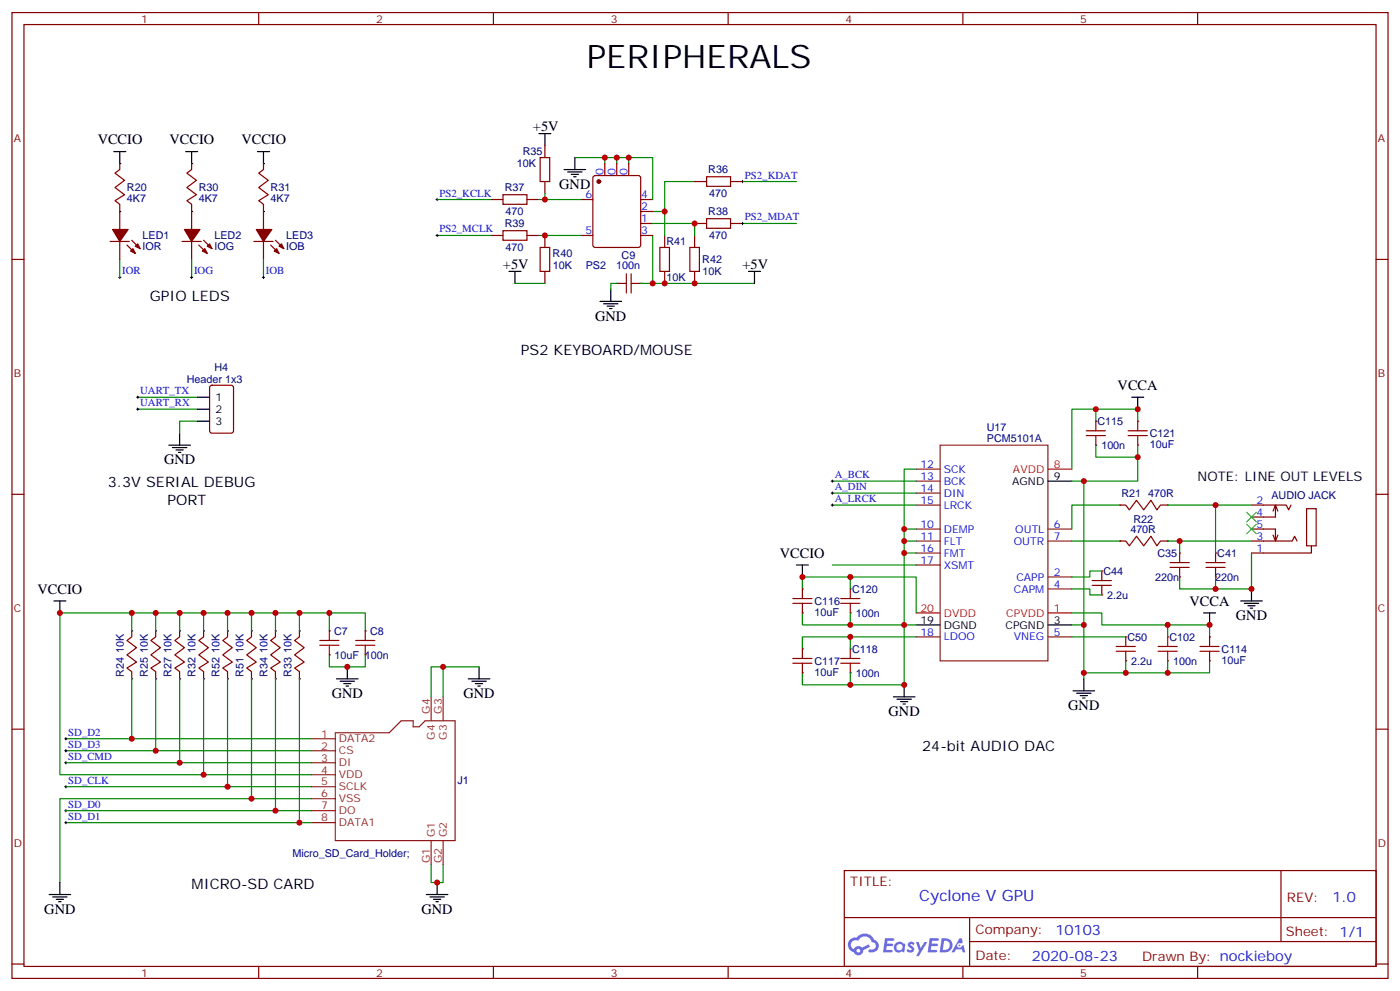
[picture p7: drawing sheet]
<svg xmlns="http://www.w3.org/2000/svg" width="412mm" height="292mm" viewBox="0 0 412 292" stroke-linecap="round" stroke-linejoin="round" font-family="sans-serif">
<g fill="none" stroke="#870000" stroke-width=".35">
<path d="M3.5 3.7h405.4v284.3h-405.4zM7.1 7.2h398.2v277.3h-398.2zM76.2 3.7v3.5M145.3 3.7v3.5M214.5 3.7v3.5M283.6 3.7v3.5M352.8 3.7v3.5M3.5 76.4h3.6M405.3 76.4h3.6M3.5 145.5h3.6M405.3 145.5h3.6M3.5 214.7h3.6"/>
<path d="M405.3 214.7h3.6M248.7 256.3h156.6v28.2h-156.6zM377.3 256.3v20.9M248.7 270.1h156.5M285.6 277.2h119.6M285.6 270.1v14.2M3.5 283.8h3.6M76.2 284.5v3.5M145.3 284.5v3.5M214.5 284.5v3.5M283.6 284.5v3.5M352.8 284.5v3.5"/>
<path d="M405.3 283.8h3.6"/>
</g>
<g fill="#5487ff">
<path d="M267.7 277.5a1.22 1.22 0 0 1 1.7 .2l-.4 .6a.47 .47 0 0 0-.3-.4 .47 .47 0 0 0-.5 .2l.1 .2a1.14 1.14 0 0 1 .8 1.8 1.14 1.14 0 0 1-1.9 0l-.2-.2 .5-.6 .7 .5a.29 .29 0 0 0 .3-.3 .29 .29 0 0 0-.2-.3 1.04 1.04 0 0 1-.6-1.7z"/>
<path d="M260.7 276.2h2.4l.3 .2-.2 .5-1.8 .1-.1 .8h1.5l.3 .4-.3 .4h-1.6l-.2 1.1h1.7l.2 .3-.2 .3-2.6 .1z"/>
<path d="M273.8 276.2h2.4l.3 .2-.1 .5-1.8 .1-.2 .8h1.6l.3 .4-.4 .4-1.6-.1-.1 1.1 1.7 .1 .2 .3-.2 .3-2.6 .1z"/>
<path d="M282.6 276.2h.7l.3 1.3-.6 .3a.69 .69 0 0 0-1 .3 .69 .69 0 0 0 .4 .9 .69 .69 0 0 0 .9-.6l.5-.2 .6 2.2h-.8l-.2-.9h-1.8l-.5 .9h-.8z"/>
<path d="M269.8 277.3h.8l.6 1.8 1.1-1.8h.9l-2.6 4.2h-.8l.9-1.5z"/>
<path d="M277.4 276.2l-.6 4.2h1.3a2.11 2.11 0 0 0 2.5-2.1 2.11 2.11 0 0 0-2.5-2.1zM278.1 277a1.39 1.39 0 0 1 1.7 1.4 1.39 1.39 0 0 1-1.8 1.2h-.3z"/>
<path d="M263.7 277.8a1.54 1.54 0 0 0-.1 2.2 1.54 1.54 0 0 0 2.2 .1l.6 .3 .3-2.3-.2-.3h-.4a1.49 1.49 0 0 0-2.4 0zM264 278.8a.94 .94 0 0 1 1.8 0 .94 .94 0 0 1-1.8 0z"/>
<path d="M250.4 276.6a2.18 2.18 0 0 0 1.1 3.7 1.44 1.44 0 0 0 1.6 .9 1.44 1.44 0 0 0 1.2-1.4l2-1.1-.5-.7-1.9 1a1.47 1.47 0 0 0-2.4 .4 1.39 1.39 0 0 1-.7-1.9 1.39 1.39 0 0 1 2-.5 2.12 2.12 0 0 1 2.2-1.3 2.12 2.12 0 0 1 1.9 1.7 1.14 1.14 0 0 1 1.1 1.4 1.14 1.14 0 0 1-1.7 .7 .43 .43 0 0 0-.5 .4 .43 .43 0 0 0 .4 .5 1.98 1.98 0 0 0 2.5-1.2 1.98 1.98 0 0 0-1.2-2.6 3.1 3.1 0 0 0-5.3-.6l-.9 .1zM252.3 279.9a.55 .55 0 0 1 1.1 0 .55 .55 0 0 1-1.1 0z"/>
<circle cx="282.6" cy="278.3" r=".26"/>
</g>
<g fill="none" stroke="#008700" stroke-width=".35">
<path d="M128.8 58.7h15.8M158.7 58.7h12.4M160.5 57v1.7M169.3 46.4h15.9v1.8M178.2 46.4v1.8M181.7 46.4v1.8M185.2 46.4h7.1v12.3M204.6 53.4h-8.8v8.9h-3.5M218.7 53.4h15.9M35.3 76.4v5.3M56.4 76.4v5.3M77.6 76.4v5.3"/>
<path d="M128.8 69.3h15.8M158.7 69.3h12.4M192.3 69.3v14.1h29.9M192.3 65.8h12.3v3.5M195.8 62.3v7M218.7 65.8h15.9M151.7 83.4h8.8M40.6 116.9h17.6M40.6 120.5h17.6M58.2 124h-5.3v3.5M38.8 199.8v17.7M45.9 199.8v21.2"/>
<path d="M52.9 199.8v24.7M60 199.8v28.3M67 199.8v31.8M74.1 199.8v35.3M81.1 199.8v38.9M88.2 199.8v42.4M107.6 185.7v-5.3h-90v47.7h74.1M130.5 196.3v8.8M141.1 196.3h-14.1v8.8M19.4 217.5h72.3M19.4 238.7h72.3M19.4 231.6h72.3"/>
<path d="M19.4 224.5h72.3M19.4 221h72.3M91.7 235.1h-74.1v24.7M19.4 242.2h72.3M127 254.5v5.3h3.5v-5.3"/>
</g>
<g fill="none" stroke="#000" stroke-width=".29">
<path d="M128.4 58.7h.7M128.8 58.4v.7M218.4 53.4h.7M218.7 53.1v.7M128.4 69.3h.7M128.8 69v.7M218.4 65.8h.7M218.7 65.4v.7M34.9 81.7h.7M35.3 81.3v.7M56.1 81.7h.7M56.4 81.3v.7"/>
<path d="M77.3 81.7h.7M77.6 81.3v.7M40.2 116.9h.7M40.6 116.6v.7M40.2 120.5h.7M40.6 120.1v.7M19 217.5h.8M19.4 217.1v.7M19 238.7h.8M19 224.5h.8M19 231.6h.8M19 221h.8"/>
<path d="M19.4 220.7v.7M19.4 224.2v.7M19.4 231.2v.8M19.4 238.3v.7M19 242.2h.8M19.4 241.8v.7"/>
</g>
<g fill="none" stroke="#000" stroke-width=".35">
<path d="M158.7 39.3h3.6M160.5 39.3v3.6M33.5 44.6h3.5M35.3 44.6v3.6M54.7 44.6h3.5M56.4 44.6v3.6M75.8 44.6h3.6M77.6 44.6v3.6M166.2 49.9h6.3M167.2 50.6h4.2M168.3 51.3h2.1M169 52h.7"/>
<path d="M169.3 46.4v3.5M149.9 79.9h3.6M151.7 79.9v3.5M220.5 79.9h3.5M222.2 79.9v3.5M58.2 116.9h3.5M49.7 131.1h6.4M50.8 131.8h4.2M51.9 132.5h2.1M52.6 133.2h.7M52.9 127.5v3.6M58.2 124h3.5"/>
<path d="M58.2 120.5h3.5M15.9 176.9h3.5M17.6 176.9v3.5M137.9 199.8h6.4M141.1 196.3v3.5M139 200.6h4.2M140.1 201.3h2.1M140.8 202h.7M17.6 259.8v3.5M128.8 259.8v3.5M14.5 263.3h6.3M15.5 264.1h4.3"/>
<path d="M16.6 264.8h2.1M17.3 265.5h.7M125.6 263.3h6.3M126.6 264.1h4.3M127.7 264.8h2.1M128.4 265.5h.7"/>
</g>
<g fill="#870000" stroke="#870000" stroke-width=".35">
<path d="M38.5 73.9l.7-.7 .7 1.4z"/>
<path d="M39.9 72.5l.7-.7 .7 1.4z"/>
<path d="M33.2 67.6h4.5l-2.4 3.5z"/>
<path d="M59.6 73.9l.7-.7 .7 1.4z"/>
<path d="M61 72.5l.7-.7 .7 1.4z"/>
<path d="M54.3 67.6h4.6l-2.5 3.5z"/>
<path d="M80.8 73.9l.7-.7 .7 1.4z"/>
<path d="M82.2 72.5l.7-.7 .7 1.4z"/>
<path d="M75.5 67.6h4.6l-2.5 3.5z"/>
<circle cx="176.4" cy="53.4" r=".53"/>
</g>
<g fill="none" stroke="#870000" stroke-width=".35">
<path d="M35.3 48.2v1.7l-1.4 1.1 2.8 2.1-2.8 2.1 2.8 2.1-2.8 1.8 1.4 1v7.5M56.4 48.2v1.7l-1.4 1.1 2.9 2.1-2.9 2.1 2.9 2.1-2.9 1.8 1.4 1v7.5M77.6 48.2v1.7l-1.4 1.1 2.8 2.1-2.8 2.1 2.8 2.1-2.8 1.8 1.4 1v7.5M144.6 58.7h3.6M148.2 57.3h7v2.8h-7zM155.2 58.7h3.5M159.1 46.4h2.8v7h-2.8zM160.5 42.9v3.5M160.5 53.4v3.6M171.1 58.7h3.5M174.9 51.9l.4-.2h12.7l.7 .4v20l-.4 .7h-13l-.6-.4-.1-20zM178.2 48.2v3.5"/>
<path d="M181.7 48.2v3.5M185.2 48.2v3.5M188.7 58.7h3.6M204.6 53.4h3.5M208.1 52h7.1v2.9h-7.1zM215.2 53.4h3.5M32.5 71.1h5.6M35.3 71.1v5.3M37.4 72.1l2.5 2.5M38.8 70.7l2.5 2.5M53.6 71.1h5.7M56.4 71.1v5.3"/>
<path d="M58.6 72.1l2.4 2.5M60 70.7l2.4 2.5M74.8 71.1h5.6M77.6 71.1v5.3M79.7 72.1l2.5 2.5M81.1 70.7l2.5 2.5M144.6 69.3h3.6M148.2 67.9h7v2.8h-7zM155.2 69.3h3.5M159.1 72.8h2.8v7.1h-2.8zM160.5 69.3v3.5M160.5 79.9v3.5"/>
<path d="M171.1 69.3h3.5M188.7 65.8h3.6M188.7 62.3h3.6M188.7 69.3h3.6M194.4 72.8h2.8v7.1h-2.8zM195.8 69.3v3.5M195.8 79.9v3.5M203.2 72.8h2.8v7.1h-2.8zM204.6 65.8h3.5M204.6 69.3v3.5M204.6 79.9v3.5M208.1 64.4h7.1v2.8h-7.1z"/>
<path d="M215.2 65.8h3.5M62 113.6l.4-.2h5.7l.6 .4 .1 13-.5 .7h-5.9l-.6-.4-.1-13zM368.7 159.3h11.9l.8-1.4 .7 1.4M368.7 148.7h10.2l.7 1.4 .7-1.4M368.7 155.8h7v3.5l.7-1.8M375 157.5l.7 1.8M375.7 148.7l-.7 1.8M376.4 150.5l-.7-1.8v3.5h-7M384.9 149.8h2.8v10.9h-2.8zM386.3 160.7v2.1h-17.6M38.8 185.7v1.8l-1.4 1.1 2.8 2.1-2.8 2.1 2.8 2.1-2.8 1.8 1.4 1v2.1M45.9 185.7v1.8l-1.5 1.1 2.9 2.1-2.9 2.1 2.9 2.1-2.9 1.8 1.5 1v2.1"/>
<path d="M52.9 185.7v1.8l-1.4 1.1 2.8 2.1-2.8 2.1 2.8 2.1-2.8 1.8 1.4 1v2.1M60 185.7v1.8l-1.4 1.1 2.8 2.1-2.8 2.1 2.8 2.1-2.8 1.8 1.4 1v2.1M67 185.7v1.8l-1.4 1.1 2.8 2.1-2.8 2.1 2.8 2.1-2.8 1.8 1.4 1v2.1M74.1 185.7v1.8l-1.4 1.1 2.8 2.1-2.8 2.1 2.8 2.1-2.8 1.8 1.4 1v2.1M81.1 185.7v1.8l-1.4 1.1 2.8 2.1-2.8 2.1 2.8 2.1-2.8 1.8 1.4 1v2.1M88.2 185.7v1.8l-1.4 1.1 2.8 2.1-2.8 2.1 2.8 2.1-2.8 1.8 1.4 1v2.1"/>
</g>
<g fill="none" stroke="#8c2424" stroke-width=".35">
<path d="M91.7 217.5h7.1M98.8 215.7h15.9l3.5-3.5h3.5v1.8h1.8l1.7-1.8h8.9v35.3h-35.3zM127 205.1v7.1M130.5 205.1v7.1M91.7 221h7.1M91.7 224.5h7.1M91.7 228.1h7.1M91.7 231.6h7.1M91.7 235.1h7.1M91.7 238.7h7.1M91.7 242.2h7.1M127 247.5v7"/>
<path d="M130.5 247.5v7"/>
</g>
<path d="M367.2 150.8l2.9 2.8M367.2 154.3l2.9 2.9M370.1 150.8l-2.9 2.8M370.1 154.3l-2.9 2.9" fill="none" stroke="#3c3" stroke-width=".35"/>
<g fill="#000">
<circle cx="35.3" cy="48.2" r=".18"/>
<circle cx="56.4" cy="48.2" r=".18"/>
<circle cx="77.6" cy="48.2" r=".18"/>
<circle cx="35.3" cy="62.3" r=".18"/>
<circle cx="56.4" cy="62.3" r=".18"/>
<circle cx="77.6" cy="62.3" r=".18"/>
<circle cx="38.8" cy="185.7" r=".18"/>
<circle cx="38.8" cy="199.8" r=".18"/>
<circle cx="45.9" cy="185.7" r=".18"/>
<circle cx="45.9" cy="199.8" r=".18"/>
<circle cx="52.9" cy="185.7" r=".18"/>
<circle cx="52.9" cy="199.8" r=".18"/>
<circle cx="60" cy="199.8" r=".18"/>
<circle cx="60" cy="185.7" r=".18"/>
<circle cx="67" cy="185.7" r=".18"/>
<circle cx="67" cy="199.8" r=".18"/>
<circle cx="74.1" cy="185.7" r=".18"/>
<circle cx="74.1" cy="199.8" r=".18"/>
<circle cx="81.1" cy="185.7" r=".18"/>
<circle cx="81.1" cy="199.8" r=".18"/>
<circle cx="88.2" cy="185.7" r=".18"/>
<circle cx="88.2" cy="199.8" r=".18"/>
</g>
<path d="M107.6 190v2.8" fill="none" stroke="#a10000" stroke-width=".35"/>
<circle cx="107.6" cy="185.7" r=".18" fill="#870000"/>
<path d="M104.8 188.6h5.6M107.6 185.7v2.9" fill="none" stroke="#a10000" stroke-width=".35"/>
<circle cx="107.6" cy="192.8" r=".18" fill="#870000"/>
<path d="M94.2 190h5.6M104.8 190h5.6" fill="none" stroke="#a10000" stroke-width=".35"/>
<path d="M38.8 180.4v5.3M45.9 180.4v5.3M52.9 180.4v5.3M60 180.4v5.3M67 180.4v5.3M74.1 180.4v5.3M81.1 180.4v5.3M88.2 180.4v5.3M97 192.8v3.5h10.6v-3.5M97 180.4v5.3" fill="none" stroke="#008700" stroke-width=".35"/>
<path d="M99.1 199.8h6.4M102.3 196.3v3.5M100.2 200.6h4.2M101.2 201.3h2.2M102 202h.7" fill="none" stroke="#000" stroke-width=".35"/>
<circle cx="97" cy="192.8" r=".18" fill="#870000"/>
<path d="M94.2 188.6h5.6M97 185.7v2.9" fill="none" stroke="#a10000" stroke-width=".35"/>
<circle cx="97" cy="185.7" r=".18" fill="#870000"/>
<path d="M185.9 83.4h2.8M97 190v2.8" fill="none" stroke="#a10000" stroke-width=".35"/>
<circle cx="181.7" cy="83.4" r=".18" fill="#870000"/>
<path d="M181.7 83.4h2.8M184.5 80.6v5.7" fill="none" stroke="#a10000" stroke-width=".35"/>
<circle cx="188.7" cy="83.4" r=".18" fill="#870000"/>
<path d="M185.9 80.6v5.7M347.5 167v2.9" fill="none" stroke="#a10000" stroke-width=".35"/>
<g fill="none" stroke="#008700" stroke-width=".35">
<path d="M181.7 83.4h-1.8v1.8M188.7 83.4h3.6M269.9 138.1h-3.6v63.5h-29.9v-3.5M266.3 159.3h3.6M266.3 155.8h3.6M315.7 141.6h3.6v58.2M315.7 159.3h14.1M329.8 148.7h-14.1v7.1M344 159.3h24.7M344 148.7h24.7M266.3 162.8h3.6M266.3 184h3.6"/>
<path d="M315.7 184h3.6"/>
</g>
<g fill="none" stroke="#000" stroke-width=".35">
<path d="M176.7 88.7h6.4M177.8 89.4h4.2M178.9 90.1h2.1M179.6 90.8h.7M179.9 85.2v3.5M308.7 141.6h7M365.5 176.9h6.3M366.5 177.6h4.3M367.6 178.3h2.1M368.3 179h.7M368.7 173.4v3.5M269.9 184h7"/>
<path d="M308.7 184h7M319.3 199.8v3.6M263.2 205.1h6.3M264.2 205.8h4.3M265.3 206.6h2.1M266 207.3h.7M266.3 201.6v3.5M316.1 203.4h6.3M317.1 204.1h4.3M318.2 204.8h2.1M318.9 205.5h.7"/>
</g>
<g fill="none" stroke="#8c2424" stroke-width=".35">
<path d="M269.9 138.1h7M276.9 131.1h31.8v63.5h-31.8zM269.9 155.8h7M269.9 159.3h7M269.9 141.6h7M269.9 145.2h7M269.9 148.7h7M308.7 155.8h7M308.7 159.3h7M269.9 162.8h7M269.9 166.3h7M308.7 169.9h7"/>
<path d="M308.7 173.4h7M269.9 187.5h7M308.7 187.5h7"/>
</g>
<path d="M308.7 138.1h7M269.9 180.4h7M308.7 180.4h7" fill="none" stroke="#f00" stroke-width=".35"/>
<g fill="#000">
<circle cx="329.8" cy="148.7" r=".18"/>
<circle cx="329.8" cy="159.3" r=".18"/>
<circle cx="344" cy="159.3" r=".18"/>
<circle cx="344" cy="148.7" r=".18"/>
</g>
<path d="M329.8 148.7h1.8l1.1 1.4 2.1-2.8 2.1 2.8 2.1-2.8 1.8 2.8 1-1.4h2.2M329.8 159.3h1.8l1.1 1.4 2.1-2.8 2.1 2.8 2.1-2.8 1.8 2.8 1-1.4h2.2" fill="none" stroke="#870000" stroke-width=".35"/>
<circle cx="347.5" cy="162.8" r=".18" fill="#870000"/>
<path d="M344.7 165.6h5.6M347.5 162.8v2.8" fill="none" stroke="#a10000" stroke-width=".35"/>
<circle cx="347.5" cy="169.9" r=".18" fill="#870000"/>
<path d="M344.7 167h5.6M358.1 167v2.9" fill="none" stroke="#a10000" stroke-width=".35"/>
<path d="M368.7 162.8v10.6h-21.2v-3.5" fill="none" stroke="#008700" stroke-width=".35"/>
<circle cx="358.1" cy="162.8" r=".18" fill="#870000"/>
<path d="M355.2 165.6h5.7M358.1 162.8v2.8" fill="none" stroke="#a10000" stroke-width=".35"/>
<circle cx="358.1" cy="169.9" r=".18" fill="#870000"/>
<path d="M324.6 172.3v2.9M355.2 167h5.7" fill="none" stroke="#a10000" stroke-width=".35"/>
<path d="M347.5 159.3v3.5M358.1 148.7v14.1M358.1 169.9v3.5" fill="none" stroke="#008700" stroke-width=".35"/>
<circle cx="324.6" cy="168.1" r=".18" fill="#870000"/>
<path d="M321.7 170.9h5.7M324.6 168.1v2.8" fill="none" stroke="#a10000" stroke-width=".35"/>
<circle cx="324.6" cy="175.2" r=".18" fill="#870000"/>
<path d="M321.7 172.3h5.7M331.6 191.7v2.9" fill="none" stroke="#a10000" stroke-width=".35"/>
<path d="M315.7 173.4h5.3v1.8h3.6M324.6 168.1h-3.6v1.8h-5.3" fill="none" stroke="#008700" stroke-width=".35"/>
<circle cx="331.6" cy="187.5" r=".18" fill="#870000"/>
<path d="M328.8 190.3h5.6M331.6 187.5v2.8" fill="none" stroke="#a10000" stroke-width=".35"/>
<circle cx="331.6" cy="194.6" r=".18" fill="#870000"/>
<path d="M328.8 191.7h5.6M344 191.7v2.9" fill="none" stroke="#a10000" stroke-width=".35"/>
<path d="M315.7 180.4h8.9v3.6h31.7v3.5M315.7 187.5h15.9M356.3 194.6v3.5h-37" fill="none" stroke="#008700" stroke-width=".35"/>
<path d="M354.5 180.4h3.6M356.3 180.4v3.6" fill="none" stroke="#000" stroke-width=".35"/>
<circle cx="344" cy="187.5" r=".18" fill="#870000"/>
<path d="M341.1 190.3h5.7M344 187.5v2.8" fill="none" stroke="#a10000" stroke-width=".35"/>
<circle cx="344" cy="194.6" r=".18" fill="#870000"/>
<path d="M322.8 128.2v2.9M341.1 191.7h5.7" fill="none" stroke="#a10000" stroke-width=".35"/>
<path d="M331.6 194.6v3.5M344 184v3.5M344 194.6v3.5" fill="none" stroke="#008700" stroke-width=".35"/>
<circle cx="322.8" cy="124" r=".18" fill="#870000"/>
<path d="M320 126.8h5.6M322.8 124v2.8" fill="none" stroke="#a10000" stroke-width=".35"/>
<circle cx="322.8" cy="131.1" r=".18" fill="#870000"/>
<path d="M320 128.2h5.6M250.5 195.3v2.8" fill="none" stroke="#a10000" stroke-width=".35"/>
<path d="M322.8 131.1v3.5h12.3v7h-15.8M322.8 120.5v3.5M335.1 124v-3.5h-19.4v17.6M269.9 187.5h-33.5v3.5" fill="none" stroke="#008700" stroke-width=".35"/>
<path d="M333.4 116.9h3.5M335.1 116.9v3.6" fill="none" stroke="#000" stroke-width=".35"/>
<circle cx="250.5" cy="191" r=".18" fill="#870000"/>
<path d="M247.6 193.9h5.7M250.5 191v2.9" fill="none" stroke="#a10000" stroke-width=".35"/>
<circle cx="250.5" cy="198.1" r=".18" fill="#870000"/>
<path d="M250.5 177.6v2.8M247.6 195.3h5.7" fill="none" stroke="#a10000" stroke-width=".35"/>
<path d="M250.5 187.5v3.5M250.5 198.1v3.5" fill="none" stroke="#008700" stroke-width=".35"/>
<circle cx="250.5" cy="173.4" r=".18" fill="#870000"/>
<path d="M247.6 176.2h5.7M250.5 173.4v2.8" fill="none" stroke="#a10000" stroke-width=".35"/>
<circle cx="250.5" cy="180.4" r=".18" fill="#870000"/>
<path d="M332.3 126.8h5.7M247.6 177.6h5.7" fill="none" stroke="#a10000" stroke-width=".35"/>
<path d="M245.2 141.6h24.7M245.2 145.2h24.7M245.2 148.7h24.7M236.4 173.4v-3.5h33.5v10.5M245.2 166.3h24.7M250.5 169.9v3.5M236.4 180.4v3.6h29.9M250.5 180.4v3.6" fill="none" stroke="#008700" stroke-width=".35"/>
<path d="M234.6 166.3h3.5M236.4 166.3v3.6" fill="none" stroke="#000" stroke-width=".35"/>
<path d="M244.8 141.6h.7M244.8 145.2h.7M244.8 148.7h.7M245.2 141.3v.7M245.2 144.8v.7M245.2 148.3v.7" fill="none" stroke="#000" stroke-width=".29"/>
<circle cx="335.1" cy="124" r=".18" fill="#870000"/>
<path d="M332.3 128.2h5.7M335.1 128.2v2.9" fill="none" stroke="#a10000" stroke-width=".35"/>
<circle cx="335.1" cy="131.1" r=".18" fill="#870000"/>
<path d="M335.1 124v2.8M233.5 176.2h5.7" fill="none" stroke="#a10000" stroke-width=".35"/>
<path d="M335.1 131.1v3.5" fill="none" stroke="#008700" stroke-width=".35"/>
<circle cx="236.4" cy="173.4" r=".18" fill="#870000"/>
<path d="M233.5 177.6h5.7M236.4 177.6v2.8" fill="none" stroke="#a10000" stroke-width=".35"/>
<circle cx="236.4" cy="180.4" r=".18" fill="#870000"/>
<path d="M236.4 173.4v2.8M233.5 193.9h5.7" fill="none" stroke="#a10000" stroke-width=".35"/>
<circle cx="236.4" cy="191" r=".18" fill="#870000"/>
<path d="M233.5 195.3h5.7M236.4 195.3v2.8" fill="none" stroke="#a10000" stroke-width=".35"/>
<circle cx="236.4" cy="198.1" r=".18" fill="#870000"/>
<path d="M236.4 191v2.9M353.5 190.3h5.6" fill="none" stroke="#a10000" stroke-width=".35"/>
<circle cx="356.3" cy="187.5" r=".18" fill="#870000"/>
<path d="M353.5 191.7h5.6M356.3 191.7v2.9" fill="none" stroke="#a10000" stroke-width=".35"/>
<circle cx="356.3" cy="194.6" r=".18" fill="#870000"/>
<path d="M356.3 187.5v2.8" fill="none" stroke="#a10000" stroke-width=".35"/>
<g fill="#c00">
<circle cx="181.7" cy="46.4" r=".88"/>
<circle cx="178.2" cy="46.4" r=".88"/>
<circle cx="195.8" cy="62.3" r=".88"/>
<circle cx="204.6" cy="65.8" r=".88"/>
<circle cx="160.5" cy="58.7" r=".88"/>
<circle cx="160.5" cy="69.3" r=".88"/>
<circle cx="195.8" cy="83.4" r=".88"/>
<circle cx="204.6" cy="83.4" r=".88"/>
<circle cx="185.2" cy="46.4" r=".88"/>
<circle cx="128.8" cy="259.8" r=".88"/>
<circle cx="38.8" cy="217.5" r=".88"/>
<circle cx="45.9" cy="221" r=".88"/>
<circle cx="52.9" cy="224.5" r=".88"/>
<circle cx="60" cy="228.1" r=".88"/>
<circle cx="67" cy="231.6" r=".88"/>
<circle cx="74.1" cy="235.1" r=".88"/>
<circle cx="81.1" cy="238.7" r=".88"/>
<circle cx="88.2" cy="242.2" r=".88"/>
<circle cx="17.6" cy="180.4" r=".88"/>
<circle cx="97" cy="180.4" r=".88"/>
<circle cx="38.8" cy="180.4" r=".88"/>
<circle cx="45.9" cy="180.4" r=".88"/>
<circle cx="52.9" cy="180.4" r=".88"/>
<circle cx="60" cy="180.4" r=".88"/>
<circle cx="88.2" cy="180.4" r=".88"/>
<circle cx="81.1" cy="180.4" r=".88"/>
<circle cx="74.1" cy="180.4" r=".88"/>
<circle cx="67" cy="180.4" r=".88"/>
<circle cx="102.3" cy="196.3" r=".88"/>
<circle cx="130.5" cy="196.3" r=".88"/>
<circle cx="192.3" cy="83.4" r=".88"/>
<circle cx="266.3" cy="184" r=".88"/>
<circle cx="319.3" cy="184" r=".88"/>
<circle cx="266.3" cy="159.3" r=".88"/>
<circle cx="266.3" cy="162.8" r=".88"/>
<circle cx="266.3" cy="155.8" r=".88"/>
<circle cx="347.5" cy="159.3" r=".88"/>
<circle cx="358.1" cy="148.7" r=".88"/>
<circle cx="358.1" cy="173.4" r=".88"/>
<circle cx="368.7" cy="173.4" r=".88"/>
<circle cx="331.6" cy="198.1" r=".88"/>
<circle cx="344" cy="198.1" r=".88"/>
<circle cx="344" cy="184" r=".88"/>
<circle cx="319.3" cy="141.6" r=".88"/>
<circle cx="322.8" cy="120.5" r=".88"/>
<circle cx="319.3" cy="198.1" r=".88"/>
<circle cx="266.3" cy="201.6" r=".88"/>
<circle cx="250.5" cy="187.5" r=".88"/>
<circle cx="250.5" cy="201.6" r=".88"/>
<circle cx="250.5" cy="184" r=".88"/>
<circle cx="250.5" cy="169.9" r=".88"/>
<circle cx="335.1" cy="120.5" r=".88"/>
<circle cx="335.1" cy="134.6" r=".88"/>
<circle cx="236.4" cy="169.9" r=".88"/>
<circle cx="356.3" cy="184" r=".88"/>
</g>
<text font-size="9.5" x="172.9" y="19.9">PERIPHERALS</text>
<text font-size="4.6" fill="#00f" x="270.8" y="265.3">Cyclone V GPU</text>
<g font-size="4.2">
<text x="157" y="38.6">+5V</text>
<text x="28.8" y="42.5">VCCIO</text>
<text x="49.9" y="42.5">VCCIO</text>
<text x="71.1" y="42.5">VCCIO</text>
<text x="164.7" y="55.6">GND</text>
<text x="148.2" y="79.2">+5V</text>
<text x="218.7" y="79.2">+5V</text>
<text x="44.1" y="88.7">GPIO LEDS</text>
<text x="175.3" y="94.4">GND</text>
<text x="153.5" y="104.6">PS2 KEYBOARD/MOUSE</text>
<text x="329.2" y="114.9">VCCA</text>
<text x="48.3" y="136.7">GND</text>
<text x="31.7" y="143.4">3.3V SERIAL DEBUG</text>
<text x="49.4" y="148.7">PORT</text>
<text x="229.7" y="164.2">VCCIO</text>
<text x="11.1" y="174.8">VCCIO</text>
<text x="350.4" y="178.4">VCCA</text>
<text x="364.1" y="182.6">GND</text>
<text x="97.7" y="205.5">GND</text>
<text x="136.5" y="205.5">GND</text>
<text x="314.7" y="209">GND</text>
<text x="261.8" y="210.8">GND</text>
<text x="271.6" y="221">24-bit AUDIO DAC</text>
<text x="56.4" y="261.6">MICRO-SD CARD</text>
<text x="13.1" y="269">GND</text>
<text x="124.2" y="269">GND</text>
</g>
<g font-size="4.2" fill="#00f">
<text x="392.5" y="265.6">1.0</text>
<text x="310.9" y="275.1">10103</text>
<text x="304" y="282.9">2020-08-23</text>
</g>
<text font-size="3.9" x="352.8" y="141.6">NOTE: LINE OUT LEVELS</text>
<g font-size="3.9" fill="#800">
<text x="250.5" y="260.9">TITLE:</text>
<text x="379.1" y="265.6">REV:</text>
<text x="287.4" y="275.1">Company:</text>
<text x="378.7" y="275.7">Sheet: 1/1</text>
<text x="287.4" y="282.8">Date:</text>
<text x="336.4" y="282.8">Drawn By: nockieboy</text>
</g>
<g font-size="3.2" fill="#800">
<text x="41.6" y="6.7">1</text>
<text x="110.8" y="6.7">2</text>
<text x="179.9" y="6.7">3</text>
<text x="249.1" y="6.7">4</text>
<text x="318.2" y="6.7">5</text>
<text x="4.1" y="41.8">A</text>
<text x="405.9" y="41.8">A</text>
<text x="4.1" y="110.9">B</text>
<text x="405.9" y="110.9">B</text>
<text x="4.1" y="180.1">C</text>
<text x="405.9" y="180.1">C</text>
<text x="4.1" y="249.2">D</text>
<text x="405.9" y="249.2">D</text>
<text x="41.6" y="287.5">1</text>
<text x="110.8" y="287.5">2</text>
<text x="179.9" y="287.5">3</text>
<text x="249.1" y="287.5">4</text>
<text x="318.2" y="287.5">5</text>
</g>
<g font-size="3.2" fill="#000080">
<text x="154" y="45.8">R35</text>
<text x="152.3" y="49.3">10K</text>
<text x="208.6" y="51.1">R36</text>
<text x="37.4" y="59.4">4K7</text>
<text x="37.4" y="56.3">R20</text>
<text x="58.6" y="59.4">4K7</text>
<text x="58.6" y="56.3">R30</text>
<text x="79.7" y="59.4">4K7</text>
<text x="79.7" y="56.3">R31</text>
<text x="148.7" y="56.4">R37</text>
<text x="208.9" y="58.1">470</text>
<text x="148.9" y="63.4">470</text>
<text x="208.6" y="63.4">R38</text>
<text x="42" y="70.5">LED1</text>
<text x="63.1" y="70.5">LED2</text>
<text x="84.3" y="70.5">LED3</text>
<text x="148.7" y="66.9">R39</text>
<text x="208.9" y="70.5">470</text>
<text x="42" y="73.7">IOR</text>
<text x="63.1" y="73.7">IOG</text>
<text x="84.3" y="73.7">IOB</text>
<text x="148.9" y="74">470</text>
<text x="162.8" y="75.8">R40</text>
<text x="183.1" y="76.4">C9</text>
<text x="196.3" y="72.2">R41</text>
<text x="206.9" y="77.5">R42</text>
<text x="162.9" y="79.3">10K</text>
<text x="172.5" y="79.3">PS2</text>
<text x="181.5" y="79.3">100n</text>
<text x="196.4" y="82.8">10K</text>
<text x="207" y="81">10K</text>
<text x="55" y="112.8">Header 1x3</text>
<text x="63.2" y="109.3">H4</text>
<text x="323.3" y="125.1">C115</text>
<text x="290.7" y="130">PCM5101A</text>
<text x="290.7" y="126.8">U17</text>
<text x="338.7" y="131.9">10uF</text>
<text x="338.7" y="128.7">C121</text>
<text x="324.4" y="132.2">100n</text>
<text x="330.4" y="146.3">R21</text>
<text x="338.3" y="146.3">470R</text>
<text x="374.5" y="146.9">AUDIO JACK</text>
<text x="333.9" y="153.9">R22</text>
<text x="333" y="156.9">470R</text>
<text x="340.9" y="163.9">C35</text>
<text x="358.6" y="163.9">C41</text>
<text x="325.1" y="169.2">C44</text>
<text x="340.3" y="171">220n</text>
<text x="357.9" y="171">220n</text>
<text x="239.9" y="178.1">C116</text>
<text x="251" y="174.5">C120</text>
<text x="326.2" y="176.3">2.2u</text>
<text x="239.9" y="181.2">10uF</text>
<text x="252.1" y="181.6">100n</text>
<text x="98.4" y="186.9">C7</text>
<text x="109" y="186.9">C8</text>
<text x="332.1" y="188.6">C50</text>
<text x="344.5" y="188.6">C102</text>
<text x="36.5" y="192.2" transform="rotate(-90 36.5 192.2)">10K</text>
<text x="43.5" y="192.2" transform="rotate(-90 43.5 192.2)">10K</text>
<text x="50.6" y="192.2" transform="rotate(-90 50.6 192.2)">10K</text>
<text x="57.6" y="192.2" transform="rotate(-90 57.6 192.2)">10K</text>
<text x="64.7" y="192.2" transform="rotate(-90 64.7 192.2)">10K</text>
<text x="71.7" y="192.2" transform="rotate(-90 71.7 192.2)">10K</text>
<text x="78.8" y="192.2" transform="rotate(-90 78.8 192.2)">10K</text>
<text x="85.8" y="192.2" transform="rotate(-90 85.8 192.2)">10K</text>
<text x="98.6" y="193.9">10uF 100n</text>
<text x="239.9" y="195.7">C117</text>
<text x="251" y="192.1">C118</text>
<text x="333.2" y="195.7">2.2u</text>
<text x="345.6" y="195.7">100n</text>
<text x="359.8" y="195.4">10uF</text>
<text x="359.8" y="192.2">C114</text>
<text x="36.4" y="199.3" transform="rotate(-90 36.4 199.3)">R24</text>
<text x="43.5" y="199.3" transform="rotate(-90 43.5 199.3)">R25</text>
<text x="50.6" y="199.3" transform="rotate(-90 50.6 199.3)">R27</text>
<text x="57.6" y="199.3" transform="rotate(-90 57.6 199.3)">R32</text>
<text x="64.7" y="199.3" transform="rotate(-90 64.7 199.3)">R52</text>
<text x="71.7" y="199.3" transform="rotate(-90 71.7 199.3)">R51</text>
<text x="78.8" y="199.3" transform="rotate(-90 78.8 199.3)">R34</text>
<text x="85.8" y="199.3" transform="rotate(-90 85.8 199.3)">R33</text>
<text x="239.9" y="198.9">10uF</text>
<text x="252.1" y="199.2">100n</text>
<text x="134.8" y="230.9">J1</text>
<text x="86.1" y="252.2">Micro_SD_Card_Holder;</text>
</g>
<g font-size="3.2" fill="#00f">
<text x="177.8" y="51.5" transform="rotate(-90 177.8 51.5)">0</text>
<text x="181.3" y="51.5" transform="rotate(-90 181.3 51.5)">0</text>
<text x="184.9" y="51.5" transform="rotate(-90 184.9 51.5)">0</text>
<text x="219.4" y="52.6">PS2_KDAT</text>
<text x="129.5" y="57.9">PS2_KCLK</text>
<text x="172.4" y="58.4">6</text>
<text x="188.9" y="58.4">4</text>
<text x="188.9" y="65.4">1</text>
<text x="188.9" y="61.9">2</text>
<text x="219.4" y="64.9">PS2_MDAT</text>
<text x="129.5" y="68.4">PS2_MCLK</text>
<text x="172.4" y="69">5</text>
<text x="188.9" y="69">3</text>
<text x="36" y="80.8">IOR</text>
<text x="57.1" y="80.8">IOG</text>
<text x="78.3" y="80.8">IOB</text>
<text x="41.3" y="119.6">UART_RX</text>
<text x="41.3" y="116.1">UART_TX</text>
<text x="271.1" y="137.8">12</text>
<text x="245.9" y="140.8">A_BCK</text>
<text x="271.1" y="141.3">13</text>
<text x="278" y="139.2">SCK</text>
<text x="278" y="142.7">BCK</text>
<text x="245.9" y="144.3">A_DIN</text>
<text x="245.9" y="147.8">A_LRCK</text>
<text x="271.1" y="144.8">14</text>
<text x="271.1" y="148.3">15</text>
<text x="278" y="146.2">DIN</text>
<text x="278" y="149.8">LRCK</text>
<text x="370.2" y="148.3">2</text>
<text x="271.1" y="155.4">10</text>
<text x="310.4" y="155.4">6</text>
<text x="370.2" y="155.4">5</text>
<text x="370.2" y="151.9">4</text>
<text x="271.1" y="158.9">11</text>
<text x="278" y="156.8">DEMP</text>
<text x="278" y="160.3">FLT</text>
<text x="298.6" y="160.3">OUTR</text>
<text x="299.1" y="156.8">OUTL</text>
<text x="310.4" y="158.9">7</text>
<text x="370.2" y="158.9">3</text>
<text x="271.1" y="162.5">16</text>
<text x="271.1" y="166">17</text>
<text x="278" y="163.9">FMT</text>
<text x="278" y="167.4">XSMT</text>
<text x="370.2" y="162.5">1</text>
<text x="299.4" y="170.9">CAPP</text>
<text x="310.4" y="169.5">2</text>
<text x="310.4" y="173">4</text>
<text x="298.7" y="174.4">CAPM</text>
<text x="271.1" y="187.1">18</text>
<text x="278" y="188.6">LDOO</text>
<text x="298.6" y="188.6">VNEG</text>
<text x="310.4" y="187.1">5</text>
<text x="20.1" y="220.1">SD_D3</text>
<text x="20.1" y="216.6">SD_D2</text>
<text x="20.1" y="223.7">SD_CMD</text>
<text x="20.1" y="230.7">SD_CLK</text>
<text x="20.1" y="237.8">SD_D0</text>
<text x="20.1" y="241.3">SD_D1</text>
</g>
<g font-size="3.2">
<text x="63.5" y="118">1</text>
<text x="63.5" y="125.1">3</text>
<text x="63.5" y="121.5">2</text>
<text x="298.2" y="142.7">AGND</text>
<text x="310.4" y="141.3">9</text>
<text x="271.1" y="183.6">19</text>
<text x="278" y="185">DGND</text>
<text x="296.2" y="185">CPGND</text>
<text x="310.4" y="183.6">3</text>
</g>
<g font-size="3.2" fill="#f00">
<text x="310.4" y="137.8">8</text>
<text x="298.4" y="139.2">AVDD</text>
<text x="271.1" y="180.1">20</text>
<text x="278" y="181.5">DVDD</text>
<text x="296.4" y="181.5">CPVDD</text>
<text x="310.4" y="180.1">1</text>
</g>
<g font-size="3.2" fill="#8d2323">
<text x="126.6" y="210.1" transform="rotate(-90 126.6 210.1)">G4</text>
<text x="130.2" y="210.1" transform="rotate(-90 130.2 210.1)">G3</text>
<text x="94.6" y="217.1">1</text>
<text x="94.6" y="220.7">2</text>
<text x="99.8" y="218.5">DATA2</text>
<text x="128.1" y="217.7" transform="rotate(-90 128.1 217.7)">G4</text>
<text x="131.6" y="217.7" transform="rotate(-90 131.6 217.7)">G3</text>
<text x="94.6" y="224.2">3</text>
<text x="94.6" y="227.7">4</text>
<text x="99.8" y="222.1">CS</text>
<text x="99.8" y="225.6">DI</text>
<text x="94.6" y="231.2">5</text>
<text x="99.8" y="229.1">VDD</text>
<text x="99.8" y="232.7">SCLK</text>
<text x="94.6" y="234.8">6</text>
<text x="94.6" y="238.3">7</text>
<text x="99.8" y="236.2">VSS</text>
<text x="99.8" y="239.7">DO</text>
<text x="94.6" y="241.8">8</text>
<text x="99.8" y="243.2">DATA1</text>
<text x="128.1" y="246.4" transform="rotate(-90 128.1 246.4)">G1</text>
<text x="131.6" y="246.4" transform="rotate(-90 131.6 246.4)">G2</text>
<text x="126.6" y="254.1" transform="rotate(-90 126.6 254.1)">G1</text>
<text x="130.2" y="254.1" transform="rotate(-90 130.2 254.1)">G2</text>
</g>
</svg>
